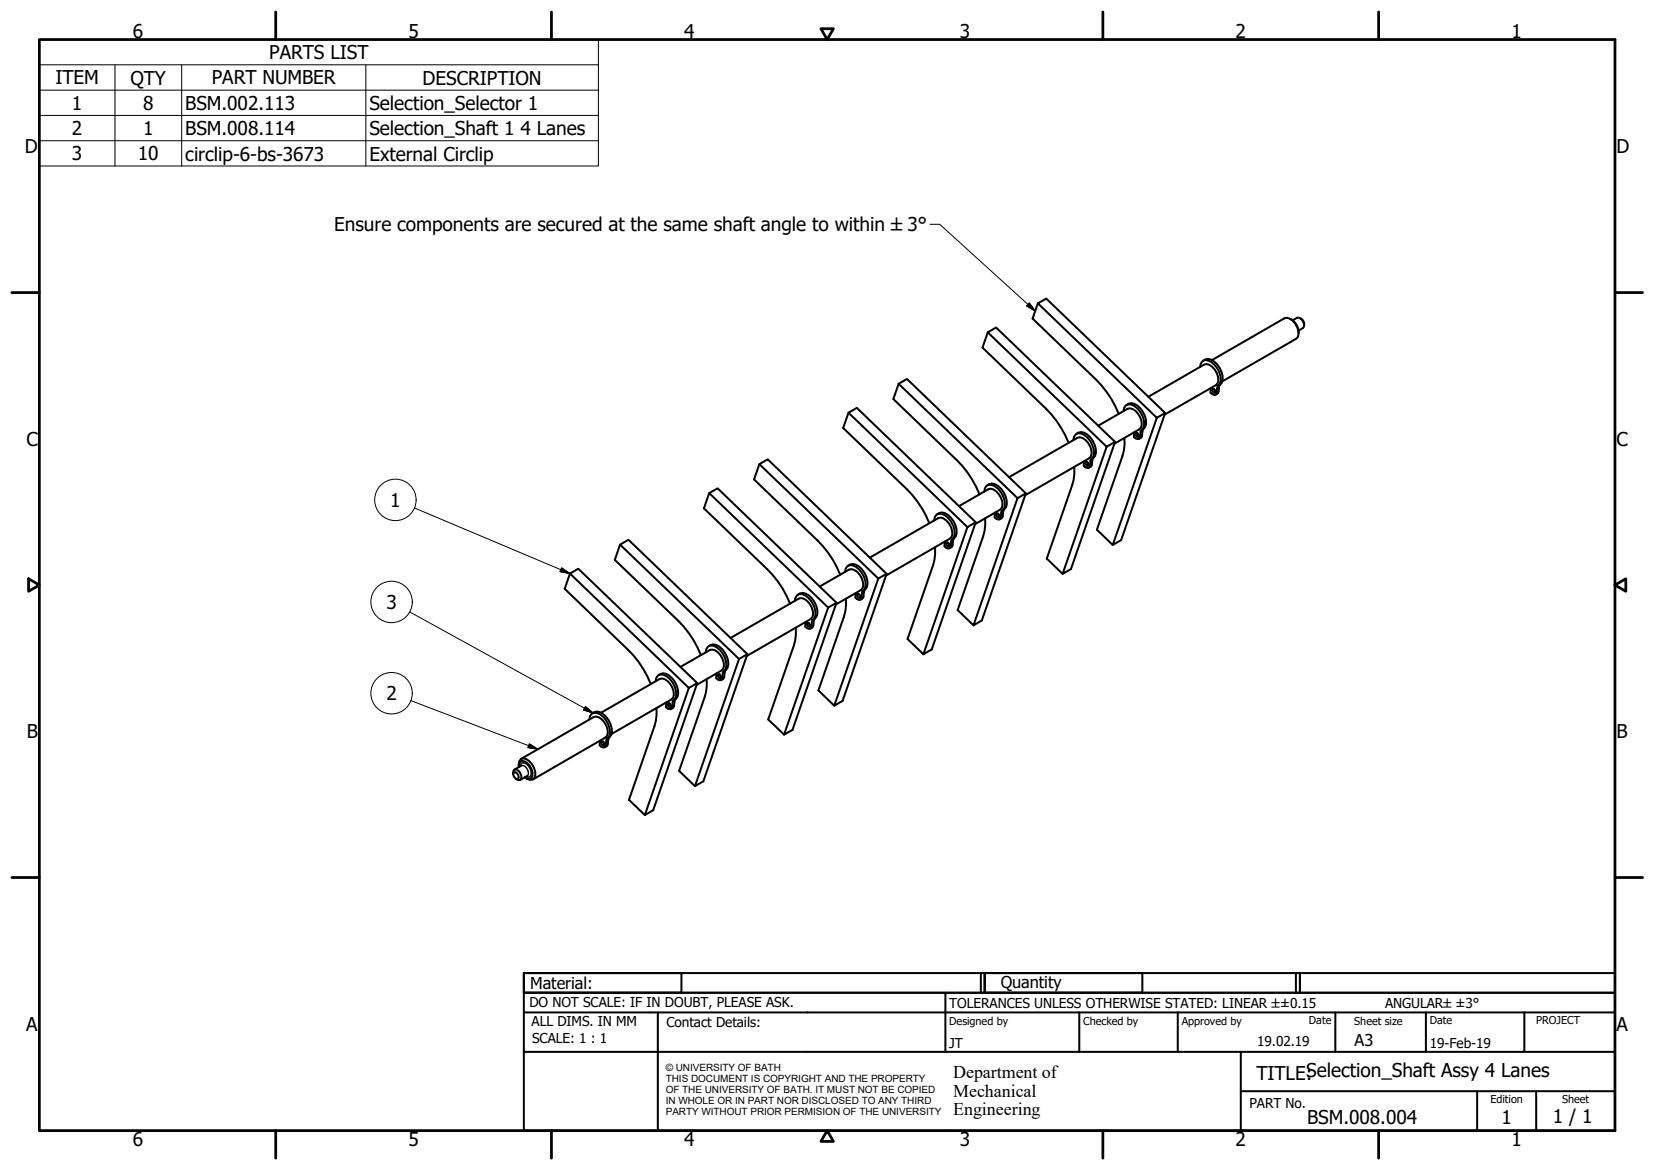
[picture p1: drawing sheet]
<svg xmlns="http://www.w3.org/2000/svg" width="420mm" height="297mm" viewBox="0 0 420 297" stroke-linecap="round" stroke-linejoin="round" font-family="sans-serif">
<!-- layer: Visible (ISO) -->
<g fill="none" stroke="#000" stroke-width=".51">
<path d="M263.5 77l-1.4 3.9 16.2 15.5a25.6 25.6 0 0 1 5.7 8.7M263.5 77l2.1-1.2 30.2 29-2.1 1.3zM228.1 97.4l-1.3 3.9 16.1 15.5a24.6 24.6 0 0 1 5.8 8.7M228.1 97.4l2.2-1.2 30.1 29.1-2.1 1.2zM250.8 84.4l-1.4 3.9 16.1 15.4a25.1 25.1 0 0 1 5.8 8.7M250.8 84.4l2.1-1.3 30.2 29.1-2.2 1.2zM304.7 93.2a1.62 1.62 0 0 1 .9-1.7 1.62 1.62 0 0 1 1.9 .4 5.2 5.2 0 0 1 2.2 5.5 2.44 2.44 0 0 0-.8 2.3l-.2 .4-.4 .2-1-.6 .1-1.2M305.4 91.6a2 2 0 0 1 2.8 .1 5.2 5.2 0 0 1 2 5.4 2.68 2.68 0 0 0-.9 2.6l-.7 .5M307.7 91.4l18.4-10.6a2.37 2.37 0 0 1 2.7 1.3 3.7 3.7 0 0 1 .7 3.5l-.4 .4-18.8 10.8M307.9 98.7l.6 .4-.1 .6-.6-.4-.1-.4zM308.2 98.8l.3 .6M327.6 81a3.9 3.9 0 0 1 2.1 3.6"/>
<path d="M328.2 81.3l1.1-.6a1.71 1.71 0 0 1 1.5 2.6l-1.1 .6M330 80.8a1.69 1.69 0 0 1 1.1 1.8M192.8 117.8l-1.4 3.9 16.1 15.5a25 25 0 0 1 5.8 8.7M192.8 117.8l2.1-1.2 30.2 29.1-2.1 1.2zM215.4 104.8l-1.3 3.9 16.1 15.4a25 25 0 0 1 5.7 8.7M215.4 104.8l2.1-1.2 30.2 29-2.1 1.2zM272.5 111.7a1.61 1.61 0 0 1 .9-1.6 1.61 1.61 0 0 1 1.9 .4 5.2 5.2 0 0 1 2.2 5.5 2.36 2.36 0 0 0-.8 2.3l-.2 .4-.4 .1-1-.5 .2-1.2M272.7 118.5l-.1 3.2-.4 1.4-6.5 18.7 4.1 3.9M273.3 110.2a2.02 2.02 0 0 1 2.7 .1 5.2 5.2 0 0 1 2 5.4 2.67 2.67 0 0 0-.9 2.6l-.7 .5M275.7 117.2l.3 .1 .3 .4-.1 .6-.3-.1-.3-.3-.1-.4zM276 117.3l.4 .6M278.8 108.1l7.4-4.3a2.4 2.4 0 0 1 2.8 1.3 3.7 3.7 0 0 1 .7 3.4l-.5 .5-6.3 3.7"/>
<path d="M283.1 112.2l-11.2 32.3-2.1 1.2 11.1-32.3M285.2 104.4a1.63 1.63 0 0 1 1-1.7 1.63 1.63 0 0 1 1.8 .4 5.2 5.2 0 0 1 2.3 5.5 2.36 2.36 0 0 0-.9 2.3l-.2 .5-.4 .1-1-.6 .2-1.2M285.5 111.2l-.2 3.2-.3 1.3-6.5 18.8 4 3.9M286 102.8a1.99 1.99 0 0 1 2.7 .1 5.1 5.1 0 0 1 2 5.5 2.3 2.3 0 0 0-.8 2.2l-.3 .6-.5 .2M288.4 109.9l.6 .4 .1 .4-.2 .3-.5-.5zM288.8 110l.3 .6M291.5 100.7l14.2-8.1a2.37 2.37 0 0 1 2.7 1.3 3.7 3.7 0 0 1 .7 3.4l-.4 .5-13.1 7.5M295.8 104.8l-11.2 32.3-2.1 1.3 11.2-32.3M157.4 138.3l-1.3 3.8 16.1 15.5a25.6 25.6 0 0 1 5.7 8.7M157.4 138.3l2.2-1.3 30.1 29.1-2.1 1.2zM180 125.2l-1.3 3.9 16.1 15.5a25 25 0 0 1 5.8 8.7M180 125.2l2.2-1.2 30.2 29-2.2 1.2z"/>
<path d="M237.2 132.2a1.61 1.61 0 0 1 .9-1.7 1.61 1.61 0 0 1 1.8 .4 5.2 5.2 0 0 1 2.3 5.5 2.38 2.38 0 0 0-.9 2.3l-.1 .4-.5 .2-.9-.6 .1-1.2M237.4 138.9v1.7l-.5 2.9-6.5 18.7 4 3.9M237.9 130.6a1.99 1.99 0 0 1 2.7 .1 5.1 5.1 0 0 1 2.1 5.4 2.75 2.75 0 0 0-1 2.6l-.7 .5M240.3 137.7l.6 .4 .1 .4-.1 .2-.6-.4-.1-.4zM240.7 137.8l.3 .5M243.5 128.5l7.4-4.3a2.34 2.34 0 0 1 2.7 1.3 3.6 3.6 0 0 1 .7 3.5l-.4 .4-6.3 3.7M247.7 132.6l-11.2 32.3-2.1 1.2 11.2-32.3M249.9 124.8l.1-.9a1.61 1.61 0 0 1 2.7-.4 5.2 5.2 0 0 1 2.2 5.5 2.36 2.36 0 0 0-.8 2.3l-.2 .5-.4 .1-1-.6 .1-1.2M250.1 131.6v1.7l-.5 2.9-6.5 18.7 4 3.9M250.6 123.2a2 2 0 0 1 2.8 .2 5.2 5.2 0 0 1 2 5.4 2.68 2.68 0 0 0-.9 2.6l-.7 .5M253.1 130.3l.6 .4-.1 .7-.6-.5-.1-.4zM253.4 130.4l.3 .6"/>
<path d="M256.2 121.1l17.3-9.9a2.37 2.37 0 0 1 2.7 1.2 3.7 3.7 0 0 1 .7 3.5l-.4 .4-16.2 9.4M260.4 125.3l-11.1 32.2-2.2 1.3 11.2-32.3M144.7 145.6l-1.3 3.9 16 15.5a24.6 24.6 0 0 1 5.8 8.7M144.7 145.6l2.1-1.2 30.2 29-2.1 1.3zM201.8 152.6a1.63 1.63 0 0 1 .9-1.7 1.63 1.63 0 0 1 1.9 .4 5.2 5.2 0 0 1 2.2 5.5 2.36 2.36 0 0 0-.8 2.3l-.2 .4-.4 .2-1-.6 .1-1.2M202 159.3l-.1 3.2-.4 1.4-6.5 18.8 4.1 3.8M202.6 151a2.03 2.03 0 0 1 2.7 .1 5.1 5.1 0 0 1 2 5.4 2.3 2.3 0 0 0-.8 2.3l-.3 .5-.5 .3M205 158.1l.6 .4 .1 .4-.2 .2-.6-.4zM205.3 158.2l.4 .6M208.1 148.9l7.4-4.3a2.41 2.41 0 0 1 2.7 1.3 3.8 3.8 0 0 1 .8 3.5l-.5 .4-6.3 3.7M212.4 153l-11.2 32.3-2.1 1.2 11.1-32.3M214.5 145.2a1.62 1.62 0 0 1 1-1.7 1.62 1.62 0 0 1 1.8 .4 5.2 5.2 0 0 1 2.2 5.6 2.3 2.3 0 0 0-.8 2.3l-.2 .4-.4 .1-1-.5 .2-1.3"/>
<path d="M214.8 152l-.2 3.2-.4 1.4-6.4 18.7 4 3.9M215.3 143.6a2.05 2.05 0 0 1 2.7 .2 5.2 5.2 0 0 1 2 5.4 2.75 2.75 0 0 0-.9 2.6l-.7 .5M217.7 150.7l.6 .4 .1 .5-.2 .2-.6-.4v-.5zM218.1 150.8l.3 .6M220.8 141.6l17.4-10a2.34 2.34 0 0 1 2.7 1.2 3.8 3.8 0 0 1 .7 3.5l-.4 .4-16.3 9.4M225.1 145.7l-11.2 32.2-2.1 1.3 11.2-32.3M166.4 173a1.61 1.61 0 0 1 1-1.7 1.61 1.61 0 0 1 1.8 .4 5.2 5.2 0 0 1 2.3 5.5 2.36 2.36 0 0 0-.9 2.3l-.2 .4-.4 .2-1-.6 .2-1.2M166.7 179.8v1.6l-.5 2.9-6.5 18.8 4 3.8M167.2 171.4a2 2 0 0 1 2.7 .1 5.2 5.2 0 0 1 2.1 5.5 2.23 2.23 0 0 0-.9 2.2l-.3 .5-.5 .3M169.6 178.5h.3l.3 .4v.6h-.4l-.2-.4-.1-.4zM170 178.6l.3 .6M172.7 169.3l7.5-4.3a2.35 2.35 0 0 1 2.7 1.3 3.7 3.7 0 0 1 .7 3.5l-.4 .4-6.4 3.7"/>
<path d="M177 173.4l-11.2 32.3-2.1 1.2 11.2-32.2M179.2 165.6a1.62 1.62 0 0 1 .9-1.6 1.62 1.62 0 0 1 1.9 .3 5.2 5.2 0 0 1 2.2 5.6 2.36 2.36 0 0 0-.9 2.3l-.1 .4-.4 .1-1-.5 .1-1.2M179.4 172.4l-.1 3.2-.4 1.4-6.5 18.7 4 3.9M179.9 164a1.99 1.99 0 0 1 2.7 .2 5.1 5.1 0 0 1 2.1 5.4 2.23 2.23 0 0 0-.8 2.3l-.3 .5-.5 .3M182.4 171.1l.3 .1 .2 .4 .1 .4-.1 .2-.3-.1-.3-.3zM182.7 171.2l.3 .6M185.5 162l17.3-10a2.42 2.42 0 0 1 2.7 1.3 3.7 3.7 0 0 1 .7 3.4l-.4 .5-16.2 9.3M189.7 166.1l-11.1 32.3-2.2 1.2 11.2-32.3M130.3 196.5l.1-.9 .3-.2a1.86 1.86 0 0 1 1.5 2.5l-.4 .2-.8-.4M130.4 196.1a1.08 1.08 0 0 1 1.1 .4 1.08 1.08 0 0 1 .1 1.2l-.4 .1a1.31 1.31 0 0 1-.8-1.7zM131.7 194.8v-.8l.3-.6a1.75 1.75 0 0 1 2.5 1 2.84 2.84 0 0 1 .5 3l-.5 .3h-.6l-.7-.4M131.7 194.4a1.41 1.41 0 0 1 .4-1.4 1.41 1.41 0 0 1 1.5-.3 4.1 4.1 0 0 1 2.1 4.8 1.49 1.49 0 0 1-2.2 0"/>
<path d="M132.3 192.7l18.4-10.6a2.35 2.35 0 0 1 2.7 1.3 3.7 3.7 0 0 1 .7 3.4l-.4 .4-18.4 10.7M132.4 194.4l-1.8 1M133.9 197l-1.8 1M149.6 182.7l.2-.9a1.61 1.61 0 0 1 2.6-.4 5.2 5.2 0 0 1 2.2 5.5 2.25 2.25 0 0 0-.8 2.3l-.2 .5-.4 .1-1-.6 .2-1.2M150.4 181.1a1.99 1.99 0 0 1 2.7 .2 5.2 5.2 0 0 1 2 5.4 2.68 2.68 0 0 0-.9 2.6l-.7 .4M152.6 180.9l14.8-8.5a2.37 2.37 0 0 1 2.8 1.3 3.7 3.7 0 0 1 .7 3.4l-.4 .5-15.3 8.8M152.8 188.2l.6 .4-.1 .7-.3-.1-.3-.4-.1-.4zM153.1 188.3l.4 .6"/>
</g>
<!-- layer: Visible Narrow (ISO) -->
<g fill="none" stroke="#000" stroke-width=".36">
<path d="M309.4 99.4l-.5 .3M309.5 98.2l-.5 .2M309.8 97.7l-.6 .2M277.2 118l-.5 .3M277.3 116.7l-.5 .3M277.6 116.3l-.5 .2M289.9 110.6l-.5 .3M290 109.4l-.4 .3M290.3 108.9l-.5 .3M241.8 138.4l-.5 .3M242 137.1l-.5 .3M242.2 136.7l-.5 .2"/>
<path d="M254.6 131l-.5 .3M254.7 129.8l-.5 .3M255 129.3l-.6 .3M206.5 158.8l-.5 .3M206.6 157.6l-.5 .2M206.9 157.1l-.5 .3M219.2 151.5l-.5 .3M219.4 150.2l-.6 .3M219.6 149.7l-.5 .3M171.1 179.2l-.5 .3M171.3 178l-.5 .3M171.5 177.5l-.5 .3"/>
<path d="M183.9 171.9l-.6 .3M184 170.6l-.5 .3M184.2 170.1l-.5 .3M132 194.5l.2-.5 .4-.3a2.44 2.44 0 0 1 2 3.4l-.5 .2-.6-.1M132.4 194.4a1.73 1.73 0 0 1 1.5 2.6M154.3 188.9l-.5 .3M154.4 187.7l-.5 .3M154.7 187.2l-.5 .3"/>
</g>
<!-- layer: Symbol (ISO) -->
<g fill="none" stroke="#000" stroke-width=".25">
<path d="M10 16.5v-6.5h141.9v6.5M10 16.5h141.9v6.4M10 16.5v25.6h141.9v-19.2M29.2 16.5v25.6M46.1 16.5v25.6M92.9 16.5v25.6M10 22.9h141.9M10 29.3h141.9M10 35.7h141.9M236.1 56.9h2.5l24.2 22.1M261.3 76.9l1.5 2.1-2.2-1.4zM105.2 129l39.5 16.6"/>
<path d="M104 155.3l46.6 25.7M142.6 144.2l2.1 1.4-2.5-.5zM104.3 177.9l32.2 12.3M148.6 179.4l2 1.6-2.5-.8zM134.4 188.9l2.1 1.3-2.5-.4z"/>
<circle cx="100.4" cy="126.9" r="5.3"/>
<circle cx="99.4" cy="152.8" r="5.3"/>
<circle cx="99.4" cy="176" r="5.3"/>
</g>
<!-- layer: Border (ISO) -->
<g fill="none" stroke="#000" stroke-width=".7">
<path d="M10 10h400v277h-400zM70 3v7M140 3v7M208.4 7.3h3.2l-1.6 2.7zM280 3v7M350 3v7M3 74.3h7M410 74.3h7M7.3 146.9l2.7 1.6-2.7 1.6zM410 148.5l2.7-1.6v3.2zM3 222.8h7M410 222.8h7"/>
<path d="M70 287v7M140 287v7M210 287l1.6 2.8h-3.2zM280 287v7M350 287v7"/>
</g>
<!-- layer: Title (ISO) -->
<g fill="none" stroke="#000" stroke-width=".51">
<path d="M133 247h40v5h-40zM133 247h117v5h-117zM133 257v-5h277v5M133 257h277v30h-277zM167 257v30M240 252v15M249 247v5M250 247h40v5h-40zM250 247h80v5h-80zM274 257v10M299 257v10M329 247v5"/>
<path d="M330 247h80v5h-80zM339 257v10M362 257v10M387 257v10M133 267h277M315 277h95M315 267v20M375 277v10M390 277v10"/>
</g>
<!-- layer: Symbol (ISO) -->
<path d="M260.6 77.6l2.2 1.4zM261.3 76.9l1.5 2.1-2.2-1.4zM142.2 145.1l2.5 .5zM142.6 144.2l2.1 1.4-2.5-.5zM134 189.8l2.5 .4zM134.4 188.9l2.1 1.3-2.5-.4zM148.1 180.2l2.5 .8zM148.6 179.4l2 1.6-2.5-.8z" fill="#000" stroke="#000" stroke-width=".25"/>
<g font-size="4.8">
<text x="33.7" y="9.6">6</text>
<text x="103.7" y="9.6">5</text>
<text x="173.7" y="9.6">4</text>
<text x="243.7" y="9.6">3</text>
<text x="313.7" y="9.6">2</text>
<text x="383.7" y="9.6">1</text>
<text x="68.3" y="15">PARTS LIST</text>
<text x="14.1" y="21.4">ITEM</text>
<text x="33.1" y="21.5">QTY</text>
<text x="53.8" y="21.4">PART NUMBER</text>
<text x="107.3" y="21.5">DESCRIPTION</text>
<text x="18.3" y="27.9">1</text>
<text x="36.3" y="27.9">8</text>
<text x="47" y="27.9">BSM.002.113</text>
<text x="93.8" y="27.9">Selection_Selector 1</text>
<text x="18.3" y="34.3">2</text>
<text x="36.3" y="34.3">1</text>
<text x="47" y="34.3">BSM.008.114</text>
<text x="93.8" y="34.4">Selection_Shaft 1</text>
<text x="132.1" y="34.4">4 Lanes</text>
<text x="6.3" y="38.9">D</text>
<text x="18.3" y="40.7">3</text>
<text x="35" y="40.7">10</text>
<text x="47" y="40.8">circlip-6-bs-3673</text>
<text x="93.8" y="40.8">External Circlip</text>
<text x="410.4" y="38.9">D</text>
<text x="84.9" y="58.7">Ensure components are secured at the same shaft angle to within ±3°</text>
<text x="6.7" y="113.2">C</text>
<text x="410.4" y="113.2">C</text>
<text x="99.1" y="128.7">1</text>
<text x="98.1" y="154.6">3</text>
<text x="98.1" y="177.8">2</text>
<text x="6.8" y="187.4">B</text>
<text x="410.4" y="187.4">B</text>
<text x="6.7" y="261.7">A</text>
<text x="410.4" y="261.7">A</text>
<text x="319" y="274.2">TITLE:Selection_Shaft Assy 4 Lanes</text>
<text x="331.9" y="285.3">BSM.008.004</text>
<text x="381.2" y="285.3">1</text>
<text x="394.2" y="285">1 / 1</text>
<text x="33.7" y="291">6</text>
<text x="103.7" y="290.9">5</text>
<text x="173.7" y="290.9">4</text>
<text x="243.7" y="291">3</text>
<text x="313.7" y="291">2</text>
<text x="383.7" y="290.9">1</text>
</g>
<g font-size="4.6">
<text x="242" y="273.7">Department of</text>
<text x="242" y="278.4">Mechanical</text>
<text x="242" y="283.2">Engineering</text>
</g>
<g font-size="4.1">
<text x="134.6" y="251.1">Material:</text>
<text x="254" y="250.8">Quantity</text>
<text x="343.9" y="265.6">A3</text>
</g>
<g font-size="3.5">
<text x="134.4" y="255.6">DO NOT SCALE: IF IN DOUBT, PLEASE ASK.</text>
<text x="241" y="256">TOLERANCES UNLESS OTHERWISE STATED: LINEAR ±±0.15</text>
<text x="351.6" y="256">ANGULAR±±3°</text>
<text x="134.9" y="260.6">ALL DIMS. IN MM</text>
<text x="169.2" y="260.6">Contact Details:</text>
<text x="135.1" y="264.8">SCALE: 1 : 1</text>
<text x="241" y="266">JT</text>
<text x="319.2" y="265.5">19.02.19</text>
<text x="363" y="266">19-Feb-19</text>
<text x="317.2" y="281.2">PART No.</text>
</g>
<g font-size="2.8">
<text x="241" y="260.1">Designed by</text>
<text x="275" y="260.1">Checked by</text>
<text x="300" y="260.1">Approved by</text>
<text x="332.3" y="260">Date</text>
<text x="343.8" y="260.1">Sheet size</text>
<text x="363" y="260">Date</text>
<text x="390" y="260.1">PROJECT</text>
<text x="378.4" y="280.1">Edition</text>
<text x="396.6" y="280.1">Sheet</text>
</g>
<g font-size="2.5">
<text x="169" y="271.9">© UNIVERSITY OF BATH</text>
<text x="169" y="274.7">THIS DOCUMENT IS COPYRIGHT AND THE PROPERTY</text>
<text x="169" y="277.5">OF THE UNIVERSITY OF BATH. IT MUST NOT BE COPIED</text>
<text x="169" y="280.4">IN WHOLE OR IN PART NOR DISCLOSED TO ANY THIRD</text>
<text x="169" y="283.2">PARTY WITHOUT PRIOR PERMISION OF THE UNIVERSITY</text>
</g>
</svg>
